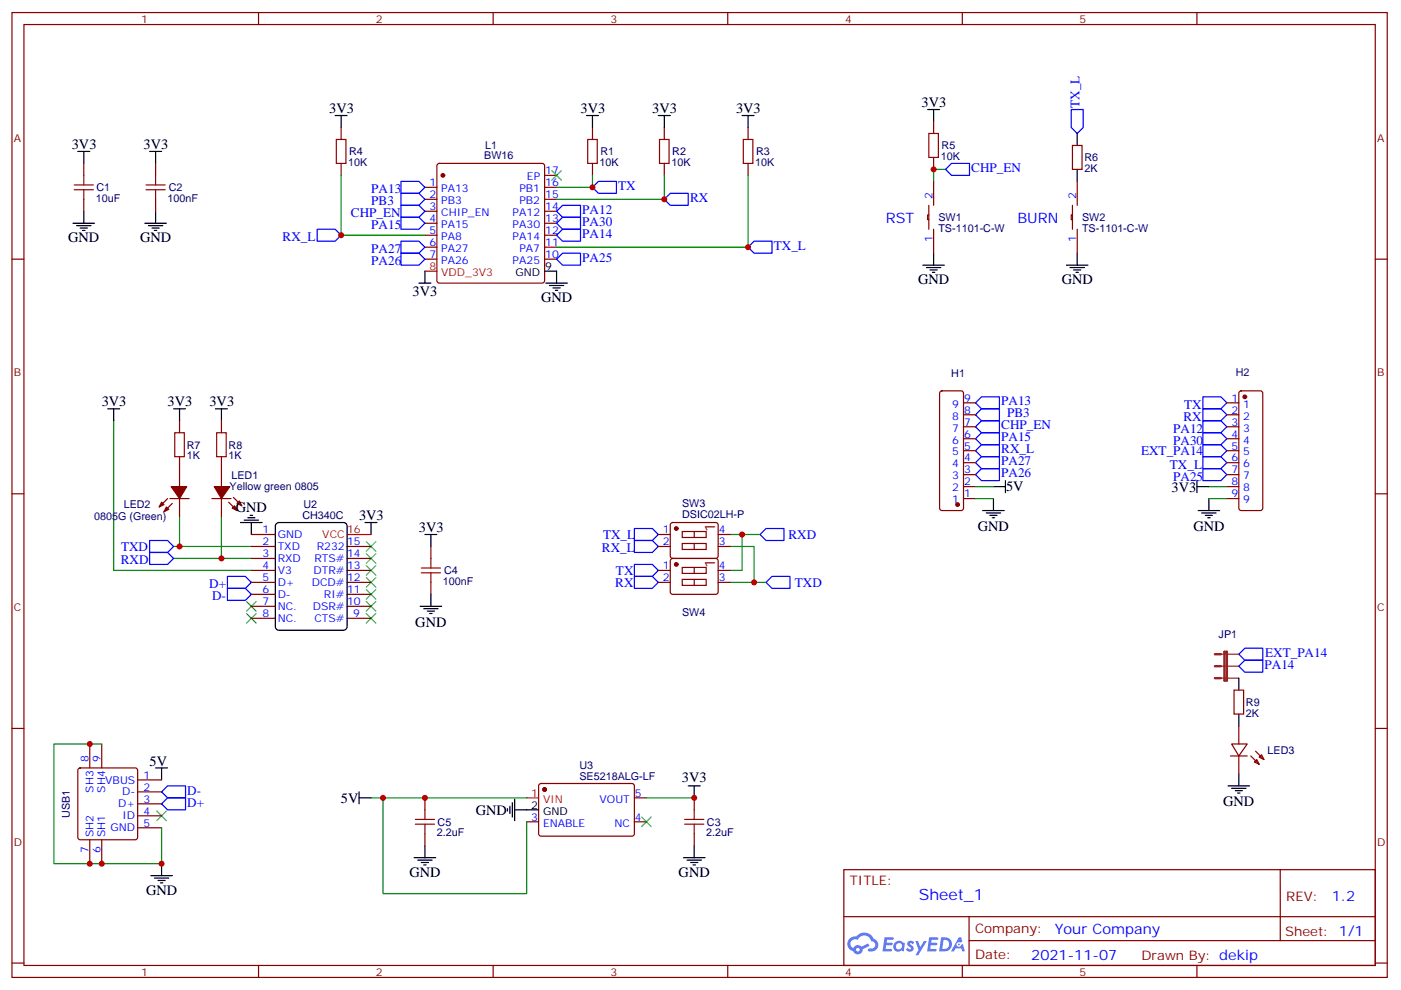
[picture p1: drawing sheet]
<svg xmlns="http://www.w3.org/2000/svg" width="413mm" height="292mm" viewBox="0 0 413 292" stroke-linecap="round" stroke-linejoin="round" font-family="sans-serif">
<g fill="none" stroke="#870000" stroke-width=".35">
<path d="M3.5 3.7h405.4v284.3h-405.4zM7.1 7.2h398.2v277.3h-398.2zM76.2 3.7v3.5M145.3 3.7v3.5M214.5 3.7v3.5M283.6 3.7v3.5M352.8 3.7v3.5M3.5 76.4h3.6M405.3 76.4h3.6M3.5 145.5h3.6M405.3 145.5h3.6M3.5 214.7h3.6"/>
<path d="M405.3 214.7h3.6M248.7 256.3h156.6v28.2h-156.6zM377.3 256.3v20.9M248.7 270.1h156.5M285.6 277.2h119.6M285.6 270.1v14.2M3.5 283.8h3.6M76.2 284.5v3.5M145.3 284.5v3.5M214.5 284.5v3.5M283.6 284.5v3.5M352.8 284.5v3.5"/>
<path d="M405.3 283.8h3.6"/>
</g>
<g fill="#5487ff">
<path d="M267.7 277.5a1.22 1.22 0 0 1 1.7 .2l-.4 .6a.47 .47 0 0 0-.3-.4 .47 .47 0 0 0-.5 .2l.1 .2a1.14 1.14 0 0 1 .8 1.8 1.14 1.14 0 0 1-1.9 0l-.2-.2 .5-.6 .7 .5a.29 .29 0 0 0 .3-.3 .29 .29 0 0 0-.2-.3 1.04 1.04 0 0 1-.6-1.7z"/>
<path d="M260.7 276.2h2.4l.3 .2-.2 .5-1.8 .1-.1 .8h1.5l.3 .4-.3 .4h-1.6l-.2 1.1h1.7l.2 .3-.2 .3-2.6 .1z"/>
<path d="M273.8 276.2h2.4l.3 .2-.1 .5-1.8 .1-.2 .8h1.6l.3 .4-.4 .4-1.6-.1-.1 1.1 1.7 .1 .2 .3-.2 .3-2.6 .1z"/>
<path d="M282.6 276.2h.7l.3 1.3-.6 .3a.69 .69 0 0 0-1 .3 .69 .69 0 0 0 .4 .9 .69 .69 0 0 0 .9-.6l.5-.2 .6 2.2h-.8l-.2-.9h-1.8l-.5 .9h-.8z"/>
<path d="M269.8 277.3h.8l.6 1.8 1.1-1.8h.9l-2.6 4.2h-.8l.9-1.5z"/>
<path d="M277.4 276.2l-.6 4.2h1.3a2.11 2.11 0 0 0 2.5-2.1 2.11 2.11 0 0 0-2.5-2.1zM278.1 277a1.39 1.39 0 0 1 1.7 1.4 1.39 1.39 0 0 1-1.8 1.2h-.3z"/>
<path d="M263.7 277.8a1.54 1.54 0 0 0-.1 2.2 1.54 1.54 0 0 0 2.2 .1l.6 .3 .3-2.3-.2-.3h-.4a1.49 1.49 0 0 0-2.4 0zM264 278.8a.94 .94 0 0 1 1.8 0 .94 .94 0 0 1-1.8 0z"/>
<path d="M250.4 276.6a2.18 2.18 0 0 0 1.1 3.7 1.44 1.44 0 0 0 1.6 .9 1.44 1.44 0 0 0 1.2-1.4l2-1.1-.5-.7-1.9 1a1.47 1.47 0 0 0-2.4 .4 1.39 1.39 0 0 1-.7-1.9 1.39 1.39 0 0 1 2-.5 2.12 2.12 0 0 1 2.2-1.3 2.12 2.12 0 0 1 1.9 1.7 1.14 1.14 0 0 1 1.1 1.4 1.14 1.14 0 0 1-1.7 .7 .43 .43 0 0 0-.5 .4 .43 .43 0 0 0 .4 .5 1.98 1.98 0 0 0 2.5-1.2 1.98 1.98 0 0 0-1.2-2.6 3.1 3.1 0 0 0-5.3-.6l-.9 .1zM252.3 279.9a.55 .55 0 0 1 1.1 0 .55 .55 0 0 1-1.1 0z"/>
<circle cx="282.6" cy="278.3" r=".26"/>
</g>
<g fill="none" stroke="#870000" stroke-width=".35">
<path d="M100.5 37.6v3.5M174.6 37.6v3.5M195.8 37.6v3.5M220.5 37.6v3.5M275.2 35.8v3.5M24.7 48.2v3.5M24.7 58.7v3.6M45.9 48.2v3.5M45.9 58.7v3.6M100.5 48.2v3.5M125.2 55.2h3.6M125.2 58.7h3.6"/>
<path d="M129 48.4l.5-.2h30.3l.5 .2 .2 .5v33.8l-.2 .5-.5 .2h-30.3l-.5-.2-.2-.5v-33.8zM160.5 55.2h3.5M160.5 58.7h3.5M160.5 51.7h3.5M174.6 48.2v3.5M195.8 48.2v3.5M220.5 48.2v3.5M275.2 46.4v3.5M275.2 53.4v7.1M316.1 42.9h2.8v7h-2.8zM317.5 53.4v7.1M125.2 62.3h3.6"/>
<path d="M125.2 65.8h3.6M125.2 69.3h3.6M125.2 72.8h3.6M125.2 76.4h3.6M160.5 62.3h3.5M160.5 65.8h3.5M160.5 69.3h3.5M160.5 72.8h3.5M160.5 76.4h3.5M273.8 63.3h-.4v1.4h.4M273.8 60.5v7.1M275.2 67.6v7"/>
<path d="M316.1 63.3h-.4v1.4h.4M316.1 60.5v7.1M317.5 67.6v7M277.2 115.4l.4-.2h5.7l.5 .2 .2 .5v33.9l-.2 .5-.5 .2h-5.7l-.5-.3-.2-.4v-33.9zM284 118.7h3.5M361.6 118.7h3.5M365.4 115.4l.4-.2h5.7l.5 .2 .2 .5v33.9l-.3 .5-.4 .2h-5.7l-.5-.3-.2-.4v-33.9zM52.9 124v3.5M52.9 134.6v8.8M65.3 124v3.5M65.3 134.6v8.8M284 139.9h3.5"/>
<path d="M284 136.3h3.5M284 132.8h3.5M284 129.3h3.5M284 125.8h3.5M284 122.2h3.5M361.6 139.9h3.5M361.6 136.3h3.5M361.6 132.8h3.5M361.6 129.3h3.5M361.6 125.8h3.5M361.6 122.2h3.5M49.4 146.9l-2.5 2.5"/>
<path d="M50.1 146.9h5.6M50.8 148.3l-2.5 2.5M52.9 146.9v5.3M62.4 146.9h5.7M65.3 146.9v5.3M67.4 148l2.4 2.5M68.8 146.6l2.5 2.4M74.1 157.5h7M194 157.5h3.6M197.8 154.2l.5-.2h12.7l.5 .2 .2 .5-.1 9.4-.6 .5-13-.1-.4-.6v-9.2zM201.1 156.6h7v1.8h-7zM204.6 156.6v1.8"/>
<path d="M211.7 157.5h3.5M284 146.9h3.5M284 143.4h3.5M361.6 146.9h3.5M361.6 143.4h3.5M74.1 161h7M74.1 164.6h7M74.1 168.1h7M74.1 171.6h7M74.1 175.2h7M74.1 178.7h7M102.3 161h7.1"/>
<path d="M102.3 164.6h7.1M102.3 168.1h7.1M102.3 171.6h7.1M102.3 175.2h7.1M102.3 178.7h7.1M127 161v3.6M127 171.6v3.6M194 161h3.6M194 168.1h3.6M194 171.6h3.6M197.8 164.8l.5-.2h12.7l.5 .2 .2 .5-.1 9.4-.6 .5-13-.1-.4-.7v-9.1zM201.1 160.2h7v1.7h-7z"/>
<path d="M201.1 170.7h7v1.8h-7zM201.1 167.2h7v1.8h-7zM204.6 160.2v1.7M204.6 167.2v1.8M204.6 170.7v1.8M211.7 161h3.5M211.7 168.1h3.5M211.7 171.6h3.5M74.1 182.2h7M102.3 182.2h7.1M26.5 219.3v7M30 219.3v7"/>
<path d="M363 219.3h4.6l-2.5 3.5zM363.7 203.4h2.8v7h-2.8zM365.1 214v5.3M23.2 226.5l.4-.2h16.3l.5 .2 .2 .5v19.8l-.3 .5-.4 .2h-16.3l-.5-.3-.2-.4v-19.8zM40.6 236.9h7M40.6 233.4h7M40.6 229.8h7M125.2 235.1v3.6M159 231.1l.5-.2h27l.5 .7-.1 14.4-.6 .4-27.1-.1-.5-.6v-14.1zM187 235.1h3.5M204.6 235.1v3.6M362.7 222.8h4.9"/>
<path d="M365.1 222.8v5.3M368.7 222.8l2.4 2.4M369.7 224.5l.7-.7 .7 1.4zM370.1 221.4l2.4 2.4M371.1 223.1l.7-.7 .7 1.4zM26.5 247.5v7M30 247.5v7M40.6 243.9h7M40.6 240.4h7M125.2 245.7v3.5M155.2 242.2h3.5M187 242.2h3.5"/>
<path d="M204.6 245.7v3.5"/>
</g>
<g fill="#870000" stroke="#870000" stroke-width=".35">
<path d="M49 149.4l.7 .7-1.4 .7z"/>
<path d="M47.6 148l.7 .7-1.4 .7z"/>
<path d="M50.4 143.4h4.6l-2.1 3.5z"/>
<path d="M68.4 149.8l.7-.8 .7 1.5z"/>
<path d="M70.6 147.6l.7 1.4-1.5-.7z"/>
<path d="M63.1 143.4h4.6l-2.4 3.5z"/>
<circle cx="130.5" cy="51.7" r=".53"/>
<circle cx="160.5" cy="232.7" r=".53"/>
<circle cx="282.2" cy="148.7" r=".53"/>
<circle cx="366.9" cy="116.9" r=".53"/>
<circle cx="199.3" cy="155.8" r=".53"/>
<circle cx="199.3" cy="166.3" r=".53"/>
</g>
<path d="M125.2 79.9h3.6M102.3 157.5h7.1M155.2 235.1h3.5" fill="none" stroke="#f00" stroke-width=".35"/>
<g fill="none" stroke="#000" stroke-width=".35">
<path d="M98.8 34h3.5M100.5 34v3.6M172.9 34h3.5M174.6 34v3.6M194 34h3.6M195.8 34v3.6M218.7 34h3.5M220.5 34v3.6M273.4 32.3h3.5M275.2 32.3v3.5M317.5 39.3v3.6M22.9 44.6h3.6"/>
<path d="M24.7 44.6v3.6M44.1 44.6h3.5M45.9 44.6v3.6M317.5 49.9v3.5M21.5 65.8h6.4M22.6 66.5h4.2M23.6 67.2h2.2M24.3 67.9h.7M24.7 62.3v3.5M42.7 65.8h6.3M43.7 66.5h4.3M44.8 67.2h2.1"/>
<path d="M45.5 67.9h.7M45.9 62.3v3.5M125.2 79.9v3.5M160.5 79.9h3.5v3.5M272 78.1h6.3M273 78.8h4.3M274.1 79.6h2.1M275.2 74.6v3.5M314.3 78.1h6.4M315.4 78.8h4.2M316.4 79.6h2.2M317.5 74.6v3.5"/>
<path d="M123.5 83.4h3.5M160.9 83.4h6.3M161.9 84.1h4.3M163 84.8h2.1M163.7 85.5h.7M274.8 80.3h.7M317.1 80.3h.8M31.7 120.5h3.6M33.5 120.5v3.5M51.2 120.5h3.5M52.9 120.5v3.5M63.5 120.5h3.5"/>
<path d="M65.3 120.5v3.5M70.9 154h6.4M72 153.3h4.2M73 152.6h2.1M73.7 151.9h.7M74.1 154v3.5M81.4 154.4l.8-.4h19l.9 .4 .2 .6v29.7l-.5 .8-.6 .2h-19l-.9-.4-.2-.6v-29.7zM107.6 154h3.5M109.4 154v3.5M125.2 157.5h3.6M127 157.5v3.5M289.6 150.5h6.4"/>
<path d="M290.7 151.2h4.2M291.7 151.9h2.2M292.5 152.6h.7M292.8 143.4h3.5M292.8 146.9v3.6M296.3 141.6v3.6M352.8 143.4h3.5M352.8 141.6v3.6M353.1 150.5h6.4M354.2 151.2h4.2M355.2 151.9h2.2M356 152.6h.7"/>
<path d="M356.3 146.9v3.6M123.8 178.7h6.4M124.9 179.4h4.2M127 175.2v3.5M125.9 180.1h2.2M126.6 180.8h.8M365.1 199.8v3.6M365.1 210.4v3.6M45.9 226.3h3.5M47.6 226.3v3.5M105.8 235.1h3.6M105.8 233.4v3.5"/>
<path d="M149.6 238.3v.7M150.3 237.6v2.1M151 236.5v4.3M151.7 238.7h7M151.7 235.5v6.3M202.8 231.6h3.6M204.6 231.6v3.5M361.9 231.6h6.4M363 232.3h4.2M364.1 233h2.1M364.8 233.7h.7M365.1 228.1v3.5"/>
<path d="M44.4 258.1h6.4M45.5 258.8h4.2M46.6 259.5h2.1M47.6 254.5v3.6M122.1 252.8h6.3M123.1 253.5h4.3M124.2 254.2h2.1M124.9 254.9h.7M125.2 249.2v3.6M201.4 252.8h6.4M202.5 253.5h4.2M203.6 254.2h2.1"/>
<path d="M204.3 254.9h.7M204.6 249.2v3.6M47.3 260.2h.7"/>
</g>
<g fill="none" stroke="#a10000" stroke-width=".35">
<path d="M273.8 39.3h2.8v7.1h-2.8zM21.9 54.5h5.6M21.9 55.9h5.6M24.7 51.7v2.8M24.7 55.9v2.8M43 54.5h5.7M43 55.9h5.7M45.9 51.7v2.8M45.9 55.9v2.8M99.1 41.1h2.9v7.1h-2.9zM173.2 41.1h2.8v7.1h-2.8zM194.4 41.1h2.8v7.1h-2.8z"/>
<path d="M219.1 41.1h2.8v7.1h-2.8zM51.5 127.5h2.8v7.1h-2.8zM63.9 127.5h2.8v7.1h-2.8zM124.2 168.8h5.6M124.2 167.4h5.6M127 164.6v2.8M127 168.8v2.8M125.2 238.7v2.8M204.6 238.7v2.8M122.4 242.9h5.7M122.4 241.5h5.7M125.2 242.9v2.8"/>
<path d="M201.8 242.9h5.6M201.8 241.5h5.6M204.6 242.9v2.8"/>
</g>
<g fill="none" stroke="#008700" stroke-width=".35">
<path d="M100.5 51.7v17.6h24.7M174.6 51.7v3.5h-10.6M195.8 51.7v7h-31.8M220.5 51.7v21.1h-56.5M278.7 49.9h-3.5v3.5M33.5 124v44.1h40.6M52.9 152.2v8.8M65.3 152.2v12.4M215.2 157.5h8.8M218.7 157.5v10.6h-3.5M287.5 143.4h5.3M287.5 146.9h5.3"/>
<path d="M356.3 143.4h5.3M356.3 146.9h5.3M51.2 161h22.9M51.2 164.6h22.9M215.2 161h7v10.6M215.2 171.6h10.6M30 219.3h-14.1v35.2h31.7v-10.6M109.4 235.1h45.8M112.9 235.1v28.2h42.3v-21.1M190.5 235.1h14.1"/>
</g>
<g fill="none" stroke="#00f" stroke-width=".35">
<path d="M315.7 32.3h3.6v5.3l-1.8 1.7-1.8-1.7zM118.2 53.4h5.3l1.7 1.8-1.7 1.8h-5.3zM118.2 57h5.3l1.7 1.7-1.7 1.8h-5.3zM174.6 55.2l1.8-1.8h5.3v3.6h-5.3zM195.8 58.7l1.8-1.7h5.2v3.5h-5.2zM278.7 49.9l1.8-1.7h5.3v3.5h-5.3zM93.5 67.6h5.3l1.7 1.7-1.7 1.8h-5.3zM118.2 60.5h5.3l1.7 1.8-1.7 1.7h-5.3zM118.2 64h5.3l1.7 1.8-1.7 1.8h-5.3zM118.2 71.1h5.3l1.7 1.7-1.7 1.8h-5.3zM118.2 74.6h5.3l1.7 1.8-1.7 1.7h-5.3zM164 62.3l1.8-1.8h5.3v3.5h-5.3z"/>
<path d="M164 65.8l1.8-1.8h5.3v3.6h-5.3zM164 69.3l1.8-1.7h5.3v3.5h-5.3zM164 76.4l1.8-1.8h5.3v3.5h-5.3zM220.5 72.8l1.7-1.7h5.3v3.5h-5.3zM287.5 118.7l1.8-1.8h5.3v3.6h-5.3zM354.5 116.9h5.3l1.8 1.8-1.8 1.8h-5.3zM287.5 125.8l1.8-1.8h5.3v3.5h-5.3zM287.5 139.9l1.8-1.8h5.3v3.5h-5.3zM287.5 136.3l1.8-1.7h5.3v3.5h-5.3zM287.5 132.8l1.8-1.7h5.3v3.5h-5.3zM287.5 129.3l1.8-1.8h5.3v3.6h-5.3zM287.5 122.2l1.8-1.7h5.3v3.5h-5.3z"/>
<path d="M354.5 120.5h5.3l1.8 1.7-1.8 1.8h-5.3zM354.5 124h5.3l1.8 1.8-1.8 1.7h-5.3zM354.5 127.5h5.3l1.8 1.8-1.8 1.8h-5.3zM354.5 131.1h5.3l1.8 1.7-1.8 1.8h-5.3zM354.5 134.6h5.3l1.8 1.7-1.8 1.8h-5.3zM354.5 138.1h5.3l1.8 1.8-1.8 1.7h-5.3zM44.1 159.3h5.3l1.8 1.7-1.8 1.8h-5.3zM187 155.8h5.3l1.7 1.7-1.7 1.8h-5.3zM187 159.3h5.3l1.7 1.7-1.7 1.8h-5.3zM224 157.5l1.8-1.7h5.3v3.5h-5.3zM44.1 162.8h5.3l1.8 1.8-1.8 1.7h-5.3zM67 169.9h5.3l1.8 1.7-1.8 1.8h-5.3z"/>
<path d="M67 173.4h5.3l1.8 1.8-1.8 1.7h-5.3zM187 166.3h5.3l1.7 1.8-1.7 1.8h-5.3zM187 169.9h5.3l1.7 1.7-1.7 1.8h-5.3zM225.8 171.6l1.7-1.7h5.3v3.5h-5.3zM365.1 196.3l1.8-1.7h5.3v3.5h-5.3zM365.1 192.8l1.8-1.8h5.3v3.6h-5.3zM47.6 236.9l1.8-1.8h5.3v3.6h-5.3zM47.6 233.4l1.8-1.8h5.3v3.5h-5.3z"/>
</g>
<g fill="none" stroke="#3c3" stroke-width=".35">
<path d="M162.6 50.3l2.9 2.8M165.5 50.3l-2.9 2.8M107.9 159.6l2.9 2.9M110.8 159.6l-2.9 2.9M72.7 177.3l2.8 2.8M75.5 177.3l-2.8 2.8M107.9 177.3l2.9 2.8M107.9 173.7l2.9 2.9M107.9 170.2l2.9 2.8M107.9 166.7l2.9 2.8M107.9 163.2l2.9 2.8M110.8 177.3l-2.9 2.8"/>
<path d="M110.8 173.7l-2.9 2.9M110.8 170.2l-2.9 2.8M110.8 166.7l-2.9 2.8M110.8 163.2l-2.9 2.8M72.7 180.8l2.8 2.8M75.5 180.8l-2.8 2.8M107.9 180.8l2.9 2.8M110.8 180.8l-2.9 2.8M46.2 239l2.8 2.8M49 239l-2.8 2.8M189.1 240.8l2.8 2.8M191.9 240.8l-2.8 2.8"/>
</g>
<path d="M359.8 199.8h5.3M359.8 196.3h5.3M359.8 192.8h5.3" fill="none" stroke="#8c2424" stroke-width=".35"/>
<path d="M358.1 199.8h1.7M358.1 196.3h1.7M358.1 192.8h1.7M360.9 192.1h.7v8.5h-.7z" fill="none" stroke="#8c2424" stroke-width=".71"/>
<g fill="#c00">
<circle cx="100.5" cy="69.3" r=".88"/>
<circle cx="220.5" cy="72.8" r=".88"/>
<circle cx="174.6" cy="55.2" r=".88"/>
<circle cx="195.8" cy="58.7" r=".88"/>
<circle cx="275.2" cy="49.9" r=".88"/>
<circle cx="52.9" cy="161" r=".88"/>
<circle cx="204.6" cy="235.1" r=".88"/>
<circle cx="125.2" cy="235.1" r=".88"/>
<circle cx="112.9" cy="235.1" r=".88"/>
<circle cx="65.3" cy="164.6" r=".88"/>
<circle cx="47.6" cy="254.5" r=".88"/>
<circle cx="30" cy="254.5" r=".88"/>
<circle cx="26.5" cy="254.5" r=".88"/>
<circle cx="26.5" cy="219.3" r=".88"/>
<circle cx="218.7" cy="157.5" r=".88"/>
<circle cx="222.3" cy="171.6" r=".88"/>
</g>
<text font-size="4.6" fill="#00f" x="270.8" y="265.3">Sheet_1</text>
<g font-size="4.2">
<text x="97" y="33.3">3V3</text>
<text x="171.1" y="33.3">3V3</text>
<text x="192.3" y="33.3">3V3</text>
<text x="217" y="33.3">3V3</text>
<text x="271.6" y="31.6">3V3</text>
<text x="21.2" y="43.9">3V3</text>
<text x="42.3" y="43.9">3V3</text>
<text x="20.1" y="71.4">GND</text>
<text x="41.3" y="71.4">GND</text>
<text x="270.6" y="83.8">GND</text>
<text x="312.9" y="83.8">GND</text>
<text x="121.6" y="87.4">3V3</text>
<text x="159.5" y="89.1">GND</text>
<text x="30" y="119.8">3V3</text>
<text x="49.4" y="119.8">3V3</text>
<text x="61.7" y="119.8">3V3</text>
<text x="296.5" y="144.8">5V</text>
<text x="345.3" y="144.8">3V3</text>
<text x="69.5" y="150.8">GND</text>
<text x="105.8" y="153.3">3V3</text>
<text x="123.5" y="156.8">3V3</text>
<text x="288.2" y="156.6">GND</text>
<text x="351.7" y="156.4">GND</text>
<text x="122.4" y="184.7">GND</text>
<text x="44.1" y="225.6">5V</text>
<text x="201" y="230.5">3V3</text>
<text x="100.5" y="236.6">5V</text>
<text x="360.5" y="237.6">GND</text>
<text x="140.2" y="240.1">GND</text>
<text x="43" y="263.7">GND</text>
<text x="120.6" y="258.4">GND</text>
<text x="200" y="258.4">GND</text>
</g>
<g font-size="4.2" fill="#00f">
<text x="261.1" y="65.8">RST</text>
<text x="299.9" y="65.8">BURN</text>
<text x="392.5" y="265.6">1.2</text>
<text x="310.9" y="275.1">Your Company</text>
<text x="304" y="282.9">2021-11-07</text>
</g>
<g font-size="4.2" fill="#800">
<text x="210.8" y="156.8" transform="rotate(-90 210.8 156.8)">1</text>
<text x="210.8" y="167.4" transform="rotate(-90 210.8 167.4)">1</text>
</g>
<g font-size="3.9" fill="#00f">
<text x="318.2" y="31.8" transform="rotate(-90 318.2 31.8)">TX_L</text>
<text x="286.3" y="50.7">CHP_EN</text>
<text x="109.4" y="57">PA13</text>
<text x="182.2" y="55.9">TX</text>
<text x="203.4" y="59.4">RX</text>
<text x="103.4" y="64">CHP_EN</text>
<text x="109.4" y="60.5">PB3</text>
<text x="171.6" y="63">PA12</text>
<text x="83.3" y="71.1">RX_L</text>
<text x="109.4" y="67.6">PA15</text>
<text x="171.6" y="66.5">PA30</text>
<text x="171.6" y="70">PA14</text>
<text x="109.4" y="74.6">PA27</text>
<text x="171.6" y="77.1">PA25</text>
<text x="228.1" y="73.6">TX_L</text>
<text x="109.4" y="78.1">PA26</text>
<text x="295.1" y="119.4">PA13</text>
<text x="296.8" y="122.9">PB3</text>
<text x="348.8" y="124.1">RX</text>
<text x="349" y="120.5">TX</text>
<text x="295.1" y="126.5">CHP_EN</text>
<text x="295.1" y="130">PA15</text>
<text x="345.8" y="127.6">PA12</text>
<text x="345.8" y="131.1">PA30</text>
<text x="295.1" y="137.1">PA27</text>
<text x="295.1" y="133.5">RX_L</text>
<text x="336.3" y="134.1">EXT_PA14</text>
<text x="295.1" y="140.6">PA26</text>
<text x="344.8" y="138.2">TX_L</text>
<text x="345.8" y="141.7">PA25</text>
<text x="177.7" y="158.9">TX_L</text>
<text x="232.4" y="158.9">RXD</text>
<text x="35.6" y="166.3">RXD</text>
<text x="35.7" y="162.3">TXD</text>
<text x="177.4" y="162.6">RX_L</text>
<text x="61.7" y="173.4">D+</text>
<text x="181.3" y="172.9">RX</text>
<text x="181.6" y="169.4">TX</text>
<text x="234.3" y="173">TXD</text>
<text x="62.5" y="176.9">D-</text>
<text x="372.7" y="197.2">PA14</text>
<text x="372.9" y="193.5">EXT_PA14</text>
<text x="55.2" y="237.7">D+</text>
<text x="55.2" y="234.2">D-</text>
</g>
<g font-size="3.9" fill="#800">
<text x="250.5" y="260.9">TITLE:</text>
<text x="379.1" y="265.6">REV:</text>
<text x="287.4" y="275.1">Company:</text>
<text x="378.7" y="275.7">Sheet: 1/1</text>
<text x="287.4" y="282.8">Date:</text>
<text x="336.4" y="282.8">Drawn By: dekip</text>
</g>
<g font-size="3.2" fill="#800">
<text x="41.6" y="6.7">1</text>
<text x="110.8" y="6.7">2</text>
<text x="179.9" y="6.7">3</text>
<text x="249.1" y="6.7">4</text>
<text x="318.2" y="6.7">5</text>
<text x="4.1" y="41.8">A</text>
<text x="405.9" y="41.8">A</text>
<text x="4.1" y="110.9">B</text>
<text x="405.9" y="110.9">B</text>
<text x="4.1" y="180.1">C</text>
<text x="405.9" y="180.1">C</text>
<text x="4.1" y="249.2">D</text>
<text x="405.9" y="249.2">D</text>
<text x="41.6" y="287.5">1</text>
<text x="110.8" y="287.5">2</text>
<text x="179.9" y="287.5">3</text>
<text x="249.1" y="287.5">4</text>
<text x="318.2" y="287.5">5</text>
</g>
<g font-size="3.2" fill="#000080">
<text x="102.9" y="45.8">R4</text>
<text x="142.7" y="47">BW16</text>
<text x="143" y="43.8">L1</text>
<text x="177" y="45.8">R1</text>
<text x="198.1" y="45.8">R2</text>
<text x="222.8" y="45.8">R3</text>
<text x="277.3" y="47.2">10K</text>
<text x="277.5" y="44">R5</text>
<text x="319.6" y="47.5">R6</text>
<text x="102.7" y="48.9">10K</text>
<text x="176.7" y="48.9">10K</text>
<text x="197.9" y="48.9">10K</text>
<text x="222.6" y="48.9">10K</text>
<text x="319.6" y="50.7">2K</text>
<text x="28.2" y="59.5">10uF</text>
<text x="28.5" y="56.4">C1</text>
<text x="49.4" y="59.6">100nF</text>
<text x="49.8" y="56.3">C2</text>
<text x="276.6" y="65.2">SW1</text>
<text x="318.9" y="65.2">SW2</text>
<text x="276.6" y="68.4">TS-1101-C-W</text>
<text x="318.9" y="68.4">TS-1101-C-W</text>
<text x="280.4" y="111">H1</text>
<text x="364.2" y="110.9">H2</text>
<text x="55" y="135.4">1K</text>
<text x="55" y="132.2">R7</text>
<text x="67.4" y="135.4">1K</text>
<text x="67.4" y="132.2">R8</text>
<text x="68.2" y="141">LED1</text>
<text x="36.5" y="149.8">LED2</text>
<text x="67.7" y="144.5">Yellow green 0805</text>
<text x="89.5" y="149.8">U2</text>
<text x="201" y="149.5">SW3</text>
<text x="27.7" y="153.4">0805G (Green)</text>
<text x="89.1" y="152.9">CH340C</text>
<text x="201" y="152.8">DSIC02LH-P</text>
<text x="130.5" y="172.5">100nF</text>
<text x="130.9" y="169.2">C4</text>
<text x="201" y="181.6">SW4</text>
<text x="359.2" y="187.9">JP1</text>
<text x="367.2" y="208.1">R9</text>
<text x="367.2" y="211.2">2K</text>
<text x="170.8" y="226.7">U3</text>
<text x="373.6" y="222.1">LED3</text>
<text x="170.8" y="229.8">SE5218ALG-LF</text>
<text x="20.6" y="241" transform="rotate(-90 20.6 241)">USB1</text>
<text x="129" y="243.3">C5</text>
<text x="208.4" y="243.3">C3</text>
<text x="128.8" y="246.5">2.2uF</text>
<text x="208.1" y="246.5">2.2uF</text>
</g>
<g font-size="3.2" fill="#00f">
<text x="155.3" y="53.1">EP</text>
<text x="160.7" y="51.3">17</text>
<text x="126.6" y="54.9">1</text>
<text x="126.6" y="58.4">2</text>
<text x="130.1" y="56.6">PA13</text>
<text x="153.1" y="56.6">PB1</text>
<text x="160.7" y="58.4">15</text>
<text x="160.7" y="54.9">16</text>
<text x="274.8" y="58.7" transform="rotate(-90 274.8 58.7)">2</text>
<text x="317.1" y="58.7" transform="rotate(-90 317.1 58.7)">2</text>
<text x="126.6" y="61.9">3</text>
<text x="126.6" y="65.4">4</text>
<text x="130.1" y="60.1">PB3</text>
<text x="130.1" y="63.7">CHIP_EN</text>
<text x="151.1" y="63.7">PA12</text>
<text x="153.1" y="60.1">PB2</text>
<text x="160.7" y="65.4">13</text>
<text x="160.7" y="61.9">14</text>
<text x="126.6" y="69">5</text>
<text x="130.1" y="67.2">PA15</text>
<text x="130.1" y="70.7">PA8</text>
<text x="151.1" y="70.7">PA14</text>
<text x="151.1" y="67.2">PA30</text>
<text x="160.7" y="69">12</text>
<text x="274.8" y="71.3" transform="rotate(-90 274.8 71.3)">1</text>
<text x="317.1" y="71.3" transform="rotate(-90 317.1 71.3)">1</text>
<text x="126.6" y="72.5">6</text>
<text x="126.6" y="76">7</text>
<text x="130.1" y="74.3">PA27</text>
<text x="130.1" y="77.8">PA26</text>
<text x="151.1" y="77.8">PA25</text>
<text x="153.1" y="74.3">PA7</text>
<text x="160.7" y="76">10</text>
<text x="160.7" y="72.5">11</text>
<text x="284.2" y="118.4">9</text>
<text x="362.9" y="118.4">1</text>
<text x="280.7" y="123.6">8</text>
<text x="280.7" y="120.1">9</text>
<text x="284.2" y="125.4">7</text>
<text x="284.2" y="121.9">8</text>
<text x="362.9" y="121.9">2</text>
<text x="362.9" y="125.4">3</text>
<text x="366.4" y="120.1">1</text>
<text x="366.4" y="123.6">2</text>
<text x="280.7" y="130.7">6</text>
<text x="280.7" y="127.2">7</text>
<text x="284.2" y="128.9">6</text>
<text x="362.9" y="128.9">4</text>
<text x="366.4" y="127.2">3</text>
<text x="366.4" y="130.7">4</text>
<text x="280.7" y="137.8">4</text>
<text x="280.7" y="134.2">5</text>
<text x="284.2" y="136">4</text>
<text x="284.2" y="132.5">5</text>
<text x="362.9" y="132.5">5</text>
<text x="362.9" y="136">6</text>
<text x="366.4" y="134.2">5</text>
<text x="366.4" y="137.8">6</text>
<text x="280.7" y="141.3">3</text>
<text x="284.2" y="143.1">2</text>
<text x="284.2" y="139.5">3</text>
<text x="362.9" y="139.5">7</text>
<text x="362.9" y="143.1">8</text>
<text x="366.4" y="141.3">7</text>
<text x="280.7" y="148.3">1</text>
<text x="280.7" y="144.8">2</text>
<text x="284.2" y="146.6">1</text>
<text x="362.9" y="146.6">9</text>
<text x="366.4" y="144.8">8</text>
<text x="366.4" y="148.3">9</text>
<text x="77.4" y="160.7">2</text>
<text x="77.4" y="157.2">1</text>
<text x="81.8" y="158.6">GND</text>
<text x="102.3" y="160.7">15</text>
<text x="195.4" y="157.2">1</text>
<text x="195.4" y="160.7">2</text>
<text x="211.8" y="160.7">3</text>
<text x="211.8" y="157.2">4</text>
<text x="77.4" y="167.7">4</text>
<text x="77.4" y="164.2">3</text>
<text x="81.8" y="165.6">RXD</text>
<text x="81.8" y="162.1">TXD</text>
<text x="92.7" y="165.6">RTS#</text>
<text x="93.3" y="162.1">R232</text>
<text x="102.3" y="164.2">14</text>
<text x="102.3" y="167.7">13</text>
<text x="195.4" y="167.7">1</text>
<text x="211.8" y="167.7">4</text>
<text x="77.4" y="171.3">5</text>
<text x="81.8" y="172.7">D+</text>
<text x="81.8" y="169.2">V3</text>
<text x="91.9" y="172.7">DCD#</text>
<text x="92.4" y="169.2">DTR#</text>
<text x="102.3" y="171.3">12</text>
<text x="195.4" y="171.3">2</text>
<text x="211.8" y="171.3">3</text>
<text x="77.4" y="178.3">7</text>
<text x="77.4" y="174.8">6</text>
<text x="81.8" y="179.7">NC.</text>
<text x="81.8" y="176.2">D-</text>
<text x="92.2" y="179.7">DSR#</text>
<text x="95.5" y="176.2">RI#</text>
<text x="102.3" y="174.8">11</text>
<text x="102.3" y="178.3">10</text>
<text x="77.4" y="181.9">8</text>
<text x="81.8" y="183.3">NC.</text>
<text x="92.7" y="183.3">CTS#</text>
<text x="104.1" y="181.9">9</text>
<text x="26.1" y="224.5" transform="rotate(-90 26.1 224.5)">8</text>
<text x="29.6" y="224.5" transform="rotate(-90 29.6 224.5)">9</text>
<text x="27.5" y="233.6" transform="rotate(-90 27.5 233.6)">SH3</text>
<text x="31" y="230.9">VBUS</text>
<text x="31" y="233.6" transform="rotate(-90 31 233.6)">SH4</text>
<text x="42.3" y="233">2</text>
<text x="42.3" y="229.5">1</text>
<text x="34.8" y="237.9">D+</text>
<text x="36" y="234.4">D-</text>
<text x="42.3" y="236.5">3</text>
<text x="176.7" y="236.5">VOUT</text>
<text x="187.1" y="234.8">5</text>
<text x="32.6" y="245">GND</text>
<text x="36.1" y="241.5">ID</text>
<text x="42.3" y="243.6">5</text>
<text x="42.3" y="240.1">4</text>
<text x="156.6" y="241.8">3</text>
<text x="160.1" y="243.6">ENABLE</text>
<text x="181.1" y="243.6">NC</text>
<text x="187.1" y="241.8">4</text>
<text x="26.1" y="251.3" transform="rotate(-90 26.1 251.3)">7</text>
<text x="27.5" y="246.8" transform="rotate(-90 27.5 246.8)">SH2</text>
<text x="29.6" y="251.3" transform="rotate(-90 29.6 251.3)">6</text>
<text x="31" y="246.8" transform="rotate(-90 31 246.8)">SH1</text>
</g>
<g font-size="3.2" fill="#f00">
<text x="126.6" y="79.6">8</text>
<text x="130.1" y="81.3">VDD_3V3</text>
<text x="95" y="158.6">VCC</text>
<text x="102.3" y="157.2">16</text>
<text x="156.6" y="234.8">1</text>
<text x="160.1" y="236.5">VIN</text>
</g>
<g font-size="3.2">
<text x="151.9" y="81.3">GND</text>
<text x="160.7" y="79.6">9</text>
<text x="156.6" y="238.3">2</text>
<text x="160.1" y="240.1">GND</text>
</g>
</svg>
